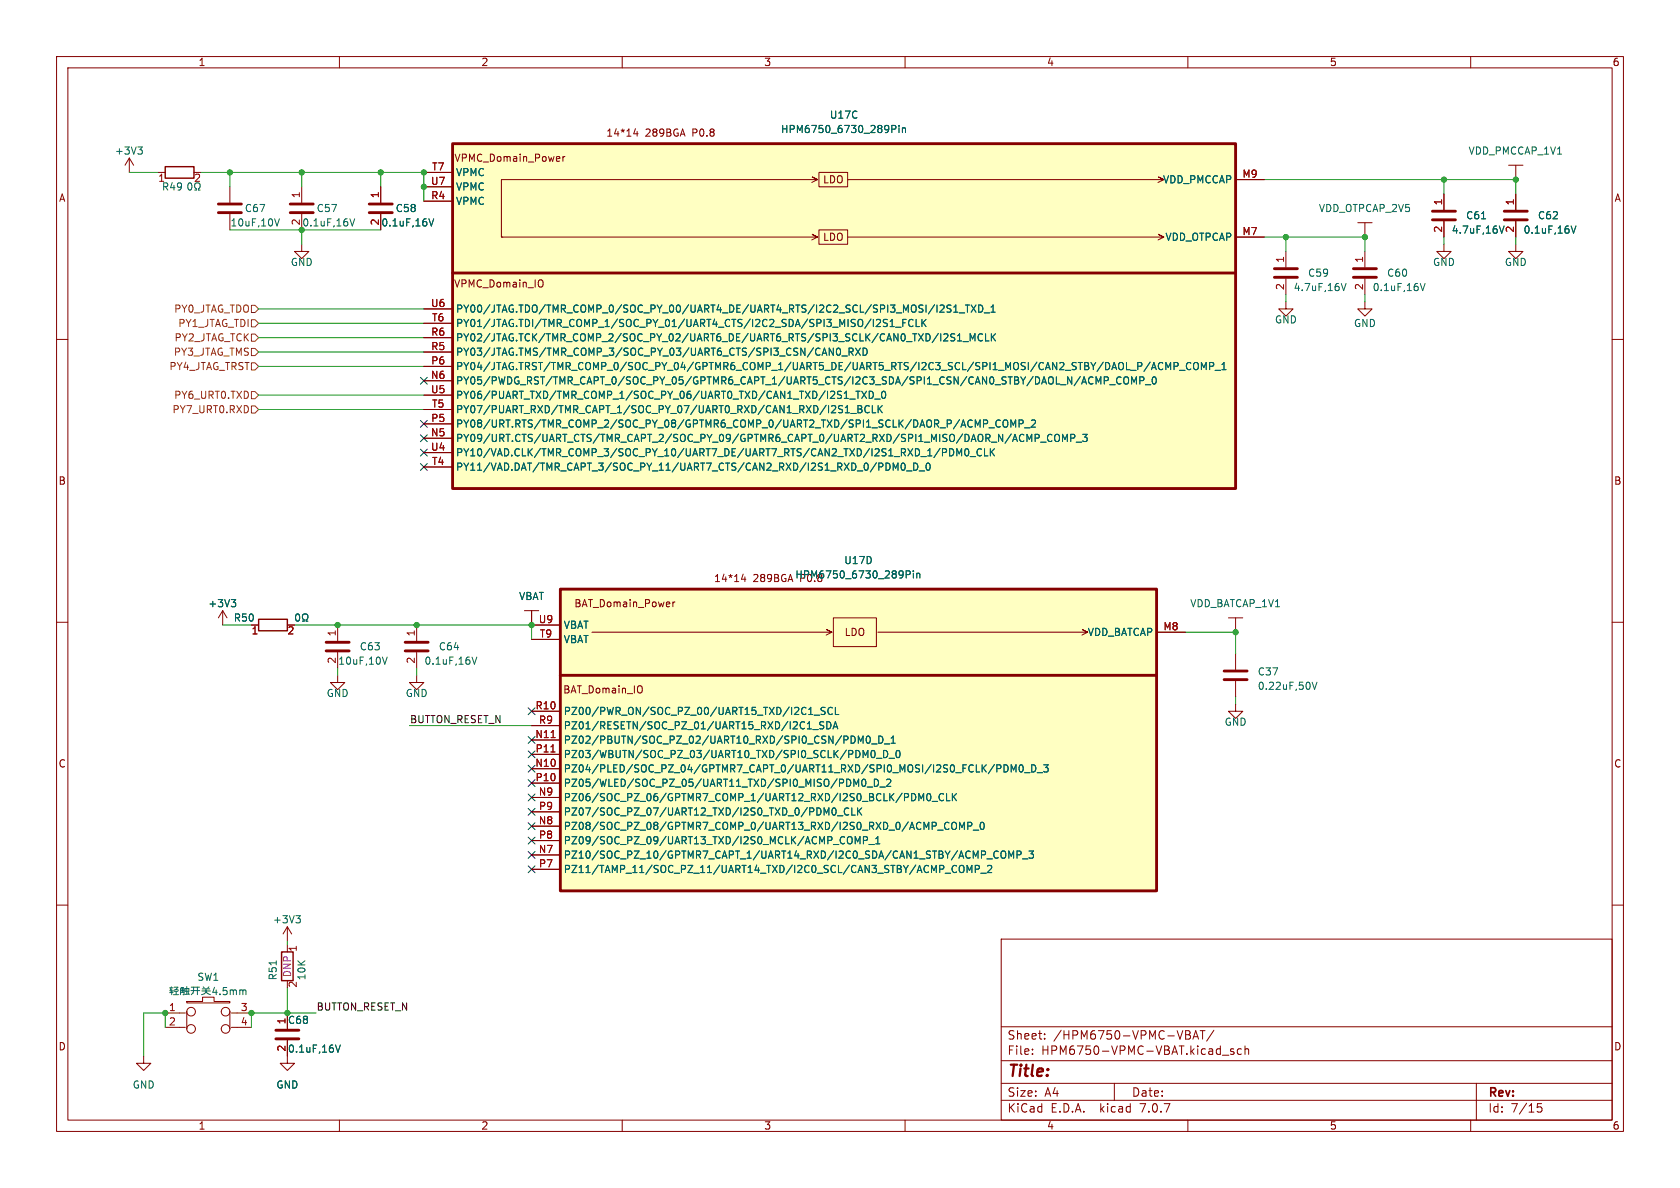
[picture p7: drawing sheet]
<svg xmlns="http://www.w3.org/2000/svg" width="297mm" height="210mm" viewBox="0 0 297 210" stroke-linecap="round" stroke-linejoin="round" font-family="sans-serif">
<g fill="none" stroke="#840000" stroke-width=".18">
<path d="M10 10h277v190h-277zM12 12h273v186h-273zM60 10v2M110 10v2M160 10v2M210 10v2M260 10v2M22.9 27.9l-.8 1.3M22.9 27.9v2.6M22.9 27.9l.7 1.3M27.9 30.5h1.3M34.3 30.5h1.3"/>
<path d="M40.6 33v2.8M40.6 37.8v2.8M53.3 33v2.8M53.3 37.8v2.8M67.3 33v2.8M67.3 37.8v2.8M74.9 30.5h5.1M74.9 35.6h5.1M74.9 33h5.1M99.5 27.7v.8M99.9 27.7l-.4 .2M112.3 22.7l-.3 1h.8"/>
<path d="M112.6 23.2v.9M143.5 32.3l1-.5-1-.6 1 .6h-55.9v10.1h.3M144.8 30.5h5.1v2.5h-5.1zM149.9 31.8h55.8l-1-.6 1 .6-1 .5M218.4 31.8h5.1M240 39.4h2.6M241.3 39.4v2.5M255.3 34.3v2.8M255.3 39.1v2.8M266.7 29.2h2.5M268 29.2v2.6M268 34.3v2.8"/>
<path d="M268 39.1v2.8M10 60h2M53.3 43.2v1.3h1.3l-1.3 1.2-1.2-1.2h1.2M74.9 59.7h5.1M74.9 57.2h5.1M74.9 54.6h5.1M88.6 41.9h55.9l-1-.5 1 .5-1 .5M95.7 49.5h.1a.81 .81 0 0 1-.1 1.2M144.8 40.6h5.1v2.6h-5.1zM149.9 41.9h55.8l-1-.5 1 .5-1 .5M218.4 41.9h5.1M227.3 53.3v1.3h1.3l-1.3 1.3-1.2-1.3h1.2"/>
<path d="M227.3 44.5v2.7M227.3 49.3v2.8M241.3 53.3v1.3h1.3l-1.3 1.3-1.3-1.3h1.3M241.3 44.5v2.7M241.3 49.3v2.8M255.3 43.2v1.3h1.2l-1.2 1.2-1.3-1.2h1.3M268 43.2v1.3h1.2l-1.2 1.2-1.3-1.2h1.3M285 60h2M74.9 77.5h5.1M74.9 67.3h5.1M74.9 74.9h5.1M74.9 64.8h5.1"/>
<path d="M74.9 62.2h5.1M74.9 72.4h5.1M74.9 69.9h5.1M74.9 82.6h5.1M74.9 80h5.1M10 110h2M39.4 108l-.8 1.2M39.4 108v2.5M39.4 108l.7 1.2M44.4 110.5h1.3M50.8 110.5h1.3M59.7 119.4v1.3h1.3l-1.3 1.2-1.3-1.2h1.3"/>
<path d="M59.7 110.5v2.8M59.7 115.3v2.8M73.7 119.4v1.3h1.2l-1.2 1.2-1.3-1.2h1.3M73.7 110.5v2.8M73.7 115.3v2.8M92.7 108h2.5M94 113h5.1M94 108v2.5h5.1M104.6 111.8h42.5l-1.1-.5 1.1 .5-1.1 .5M119 106.4v.9M119.3 106.4l-.3 .3M131.4 101.5l-.3 .9h.8"/>
<path d="M131.7 102v.8M147.3 109.2h7.6v5.1h-7.6zM155.2 111.8h37.1l-1-.5 1 .5-1 .5M204.5 111.8h5M217.2 109.2h2.5M218.4 109.2v2.6M218.4 115.6v2.8M285 110h2M94 135.9h5.1M94 130.8h5.1M94 138.4h5.1M94 133.4h5.1"/>
<path d="M94 125.7h5.1M94 128.3h5.1M113.4 121.3a.9 .9 0 0 1 0 1.1M218.4 124.5v1.2h1.3l-1.3 1.3-1.2-1.3h1.2M218.4 120.4v2.8M10 160h2M94 151.1h5.1M94 146.1h5.1M94 141h5.1M94 153.7h5.1M94 148.6h5.1M94 143.5h5.1"/>
<path d="M285 160h2M29.2 179.1h3.6M33 177h2.8v-.7h2v.7h2.8v.3h-7.6zM33 178.8v3.1M40.6 178.8v3.1M40.9 179.1h3.5M50.8 163.8v2.6M50.8 167v1.3M50.8 173.4v1.2M50.8 179.1v2.8M50.8 163.8l-.8 1.3M50.8 163.8l.8 1.3"/>
<path d="M177 166h108v32h-108zM25.4 186.7v1.3h1.3l-1.3 1.2-1.3-1.2h1.3M29.2 181.6h3.6M40.9 181.6h3.5M50.8 183.9v4.1h1.3l-1.3 1.2-1.3-1.2h1.3M60 198v2M110 198v2M160 198v2M177 194.5h108M177 191.5h108M177 187.5h108M177 181.5h108"/>
<path d="M182.5 186.3v.1M182.5 185.5v.1M184.7 183.6v.1M184.7 182.8v.1M197 191.5v3M210 198v2M210.3 183l.2 .2-.2 .4M210.3 182.3v.5M210.9 183.7l.5-1.5 .5 1.5M211 183.3h.7M212.2 182.2h.8M212.6 182.2v1.5"/>
<path d="M214.6 182.1l-1.3 2M216.1 186.5h1.1M218.1 185.5l-.4-.1-.2 .2 .1 .2 .5 .2v.3h-.6M219.5 185.5l-.5-.1-.3 .3v.4l.2 .2h.6M220.1 185.5l.2-.1 .4 .1v.9M220.1 184.9v1.5M260 198v2M261 191.5v6.5M272.5 195.1h-.7l-.1 .7 .3-.1h.5l.1 .3-.1 .5-.2 .1-.6-.1"/>
<circle cx="33.8" cy="178.8" r=".76"/>
<circle cx="39.9" cy="178.8" r=".76"/>
<circle cx="33.8" cy="181.9" r=".76"/>
<circle cx="39.9" cy="181.9" r=".76"/>
</g>
<g fill="none" stroke="#840000" stroke-width=".51">
<path d="M38.6 37.6h4.1M38.6 36.1h4.1M51.3 37.6h4.1M51.3 36.1h4.1M65.3 37.6h4M65.3 36.1h4M80 25.4h138.4v61h-138.4zM253.2 38.9h4.1M253.2 37.3h4.1M265.9 38.9h4.1M265.9 37.3h4.1M80 48.3h138.4"/>
<path d="M225.3 49h4.1M225.3 47.5h4.1M239.3 49h4M239.3 47.5h4M57.7 115.1h4M57.7 113.5h4M71.6 115.1h4.1M71.6 113.5h4.1M99.1 104.1h105.4v53.4h-105.4zM99.1 119.4h105.4M216.4 118.6h4.1M216.4 120.1h4.1"/>
<path d="M48.8 183.6h4M48.8 182.1h4"/>
</g>
<g fill="none" stroke="#006464" stroke-width=".18">
<path d="M24.4 26h.8l-.5 .5M24.9 26.5l.3 .2v.3l-.3 .2M28.9 33l.6-.1 .2-.1-.1-.3-.7-.2v1.3M29.2 33l.5 .6M30.4 32.3l-.3 .9h.8M30.8 32.8v.8M32.1 32.9l-.3 .2h-.3l-.1-.2 .1-.5 .3-.1 .2 .2a.84 .84 0 0 1-.3 1.1h-.2M33.7 32.4l-.1-.1a.68 .68 0 0 0-.4 .7 .68 .68 0 0 0 .4 .6l.3-.2v-.6M34.4 33l.3 .4v.2h-.3M35.4 33l-.3 .4v.2h.3M48.6 38.7l.4 1.2 .4-1.2M61.9 38.7l.4 1.2 .4-1.2"/>
<path d="M75.8 38.7l.5 1.2 .4-1.2M157.7 22.2h.4l.3 .2-.1 .4h-.6M158.9 22.2v.1M158.9 22.6v.8M159.5 22.6v.8M159.5 22.7l.2-.1 .3 .1 .1 .7M261.9 38.7h.7M265.1 39.9l.4 1.3 .4-1.3M277.8 39.9l.4 1.3 .4-1.3M156.9 56.5h-.5l-.2 .2 .1 .3 .5 .2v.4l-.2 .1h-.4M157.4 57.7h.7M157.4 56.8l.3-.3v1.2"/>
<path d="M158.3 57.9h1M159.6 57.1h.4M160.2 56.5h-.6v1.2M161.4 56.6a.6 .6 0 0 0-.8 .4 .6 .6 0 0 0 .6 .7l.2-.1M162 56.5v1.2h.6M163 56.5v1.2M163.2 57l.5 .7M163.7 56.5l-.7 .7M168.1 54l-.5-.1-.1 .1v.4l.5 .2 .1 .3-.2 .3-.5-.1M168.6 55.2h.7M168.6 54.3l.4-.4v1.3M168.8 59.1l-.5-.1-.2 .1v.4l.6 .2 .1 .3-.2 .3-.5-.1"/>
<path d="M169.3 59.4l.3-.4v1.3M169.6 55.3h.9M170.7 53.9h.7M171 53.9v1.3M171.7 53.9l.8 1.3M172.5 53.9l-.8 1.3M173 53.9a.64 .64 0 0 1 .8 .7 .64 .64 0 0 1-.8 .6zM173.7 59.1a.6 .6 0 0 0-.8 .4 .6 .6 0 0 0 .5 .8l.3-.2M174 55.3h1M174.2 59v1.3h.6M175.2 55.2h.7M175.2 54.3l.4-.4v1.3"/>
<path d="M175.3 59v1.3M175.4 59.5l.6 .8M176 59l-.7 .7M237.1 50.1l.4 1.3 .5-1.3M251.1 50.1l.4 1.3 .4-1.3M148 61.7l.2-.2a.68 .68 0 0 1 .4 .7 .68 .68 0 0 1-.4 .6l-.2-.1-.1-.4zM148.8 62.9h1M149.4 73h.8M150.1 62.2l.6-.1 .1-.1v-.3l-.7-.2v1.3M150.2 70.6h1M150.4 62.2l.4 .6M150.4 73.1h1"/>
<path d="M151.3 61.5l.8 1.3M151.3 69.2h.7M151.7 71.7h.4l.2 .2-.2 .4 .2 .1 .1 .3-.2 .3h-.5zM151.7 69.2v1.2M151.7 72.3h.4M152.1 61.5l-.8 1.3M152.3 69.2l.9 1.2M152.6 61.5a.64 .64 0 0 1 .7 .7 .64 .64 0 0 1-.7 .6zM153.2 69.2l-.9 1.2M153.7 69.2a.64 .64 0 0 1 .7 .6 .64 .64 0 0 1-.7 .6zM153.7 71.8a.6 .6 0 0 0-.9 .4 .6 .6 0 0 0 .6 .8l.3-.2M154.2 71.7v1.3h.6"/>
<path d="M154.6 70.6h1M155.2 71.7v1.3M155.4 72.2l.6 .8M156 71.7l-.8 .7M156 69.3l.2-.1a.68 .68 0 0 1 .4 .6 .68 .68 0 0 1-.4 .6l-.2-.1-.1-.4zM167.9 79.3a.64 .64 0 0 1 .7 .7 .64 .64 0 0 1-.7 .6zM169.3 60.3h.7M170.2 60.4h1M170.7 79.4l.1-.1a.68 .68 0 0 1 .5 .7 .68 .68 0 0 1-.5 .6l-.1-.1-.2-.4zM171.5 60.3v-1.3l.4 .9 .5-.9v1.3M173.5 79.4a.6 .6 0 0 0-.8 .5 .6 .6 0 0 0 .6 .7l.2-.1M174.1 79.3v1.3h.6"/>
<path d="M174.8 75.6h1M175.1 79.3v1.3M175.3 79.9l.5 .7M175.8 79.3l-.7 .7M176.8 74.4a.6 .6 0 0 0-.8 .4 .6 .6 0 0 0 .6 .7l.2-.1M177.5 74.3l.1-.1a.43 .43 0 0 1 .6 .5v.4a.42 .42 0 0 1-.5 .4 .42 .42 0 0 1-.4-.4v-.4zM178.7 75.5v-1.3l.4 .9 .5-.9v1.3M180.2 74.9l.6-.1 .1-.1-.1-.3-.6-.2v1.3M181.1 75.6h1M182.3 74.4l.5-.2 .3 .4-.8 .9h.8M184 78.2h.9M186 76.9a.6 .6 0 0 0-.9 .4 .6 .6 0 0 0 .6 .7l.3-.1"/>
<path d="M186.5 77l.3-.2a.43 .43 0 0 1 .5 .4v.4a.42 .42 0 0 1-.4 .5 .42 .42 0 0 1-.4-.5zM187.8 78v-1.2l.5 .9 .4-.9v1.2M189.3 77.4h.6l.1-.2v-.3l-.7-.1v1.2M190.3 78.2h.9M191.4 76.8h.8l-.4 .5 .3 .1v.5l-.1 .1-.6-.1M195.2 67.3l.6-.1 .1-.2v-.3l-.7-.1v1.3M196.2 68h1M198.2 66.7a.6 .6 0 0 0-.9 .5 .6 .6 0 0 0 .6 .7l.3-.1M198.7 66.8l.3-.2a.43 .43 0 0 1 .5 .4v.5a.42 .42 0 0 1-.4 .4 .42 .42 0 0 1-.4-.4zM200.1 67.9v-1.3l.4 .9 .4-.9v1.3M201.5 67.3l.6-.1 .1-.2v-.3l-.7-.1v1.3M202.5 68h.9"/>
<path d="M203.8 66.7l.2-.1a.68 .68 0 0 1 .4 .7 .68 .68 0 0 1-.4 .6l-.2-.1-.1-.4zM206.1 65.3v-1.2l.4 .9 .5-.9v1.2M207.6 64.7h.6l.1-.2-.1-.3-.6-.1v1.2M208.5 65.5h1M210.5 64.2a.6 .6 0 0 0-.8 .4 .6 .6 0 0 0 .6 .7l.2-.1M211.1 64.3l.2-.2a.43 .43 0 0 1 .6 .4v.4a.42 .42 0 0 1-.5 .5 .42 .42 0 0 1-.4-.5zM212.4 65.3v-1.2l.4 .9 .4-.9v1.2M213.8 64.7h.7l.1-.2-.1-.3-.7-.1v1.2M214.8 65.5h1M216 65.3h.7M216 64.4l.4-.3v1.2M157.3 82.2v.6"/>
<path d="M157.9 83.1v-1.2l.4 .9 .5-.9v1.2M159.4 82l.2-.1a.68 .68 0 0 1 .4 .6 .68 .68 0 0 1-.4 .6l-.2-.1-.1-.4zM160.3 83.3h.9M161.5 81.9a.64 .64 0 0 1 .8 .6 .64 .64 0 0 1-.8 .6zM162.5 83.3h1M163.8 82l.2-.1a.68 .68 0 0 1 .5 .6 .68 .68 0 0 1-.5 .6l-.2-.1-.1-.4zM169.2 80.6v-1.3l.4 .9 .4-.9v1.3M171.5 80.7h1M40.9 106h.8l-.5 .5M41.4 106.5l.3 .2v.3l-.3 .3M52.4 108.7l.2-.2a.68 .68 0 0 1 .4 .7 .68 .68 0 0 1-.4 .6l-.2-.1-.1-.4zM53.5 109.8h.3v-.2a.54 .54 0 0 1-.3-.8 .54 .54 0 0 1 .7-.2 .58 .58 0 0 1-.1 1v.2h.3"/>
<path d="M67.6 116.1l.4 1.3 .4-1.3M83.4 116.1l.5 1.3 .4-1.3M160.2 100.9h.5l.2 .3-.1 .3-.6 .1M161.5 100.9v.1M161.5 101.3v.9M162.1 101.3v.9M162.1 101.5l.2-.2 .3 .1v.8M142.7 128.8h.8M143 126.3h.7M143.7 129h1M143.9 126.4h1M145.6 127.6h-.5l-.1 .1v.4l.5 .2 .1 .3-.2 .2h-.5"/>
<path d="M145.9 125.1l-.5-.1-.2 .2v.3l.6 .3 .1 .3-.3 .2-.5-.1M146.2 127.6a.64 .64 0 0 1 .7 .6 .64 .64 0 0 1-.7 .6zM147.1 125.2a.6 .6 0 0 0-.8 .4 .6 .6 0 0 0 .6 .7l.2-.1M147.3 128.8l.4-1.2 .4 1.2M147.4 128.5h.6M147.7 125v1.3h.6M151.4 138.6l.4-.9v1.3M151.7 130.1l.5 .9 .4-.9v1.3M152.5 137.9l.1-.2a.68 .68 0 0 1 .5 .7 .68 .68 0 0 1-.5 .6l-.1-.1-.2-.4zM153 133.6l.4-.9v1.2M153.3 130.2l.1-.1a.68 .68 0 0 1 .5 .7 .68 .68 0 0 1-.5 .6 .84 .84 0 0 1-.1-1.2zM153.3 139.1h1"/>
<path d="M154.1 132.8l.2-.1a.68 .68 0 0 1 .4 .6 .68 .68 0 0 1-.4 .6l-.2-.1-.1-.4zM154.1 131.5h1M154.6 137.7a.64 .64 0 0 1 .7 .7 .64 .64 0 0 1-.7 .6zM154.9 134.1h1M155.4 130.1a.64 .64 0 0 1 .7 .7 .64 .64 0 0 1-.7 .6zM155.5 139.1h1M156.2 132.7a.64 .64 0 0 1 .7 .6 .64 .64 0 0 1-.7 .6zM156.3 131.5h1M156.8 137.9l.4-.2 .3 .4-.8 .9h.8M157.2 134.1h.9M157.5 131.4h.8M157.5 130.5l.4-.4v1.3"/>
<path d="M158.5 132.8l.2-.1a.68 .68 0 0 1 .4 .6 .68 .68 0 0 1-.4 .6l-.2-.1-.1-.4zM176.2 135.2h.5l.3 .2-.2 .4-.6 .1M177.5 135.2a.64 .64 0 0 1 .7 .6 .64 .64 0 0 1-.7 .7zM178.8 136.5v-1.3l.4 .9 .4-.9v1.3M180.3 135.3l.2-.1a.68 .68 0 0 1 .4 .6 .68 .68 0 0 1-.4 .7l-.2-.2-.1-.3zM181.1 136.6h1M182.4 135.2a.64 .64 0 0 1 .7 .6 .64 .64 0 0 1-.7 .7zM183.4 136.6h.9M184.5 135.2h.8l-.4 .5 .3 .1v.5l-.1 .2-.6-.2M232 120.6l.4 1.3 .4-1.3M147.1 143.1l.3-.3a.68 .68 0 0 1 .4 .7 .68 .68 0 0 1-.4 .6l-.3-.3M148 144.2h1"/>
<path d="M150 142.9a.6 .6 0 0 0-.8 .5 .6 .6 0 0 0 .6 .7l.2-.1M150.1 147.9a.43 .43 0 0 1 .5 .4v.4a.43 .43 0 0 1-.5 .5M150.6 142.8v1.3h.6M151.2 149.2v-1.3l.4 .9 .4-.9v1.3M151.6 142.8v1.3M151.8 143.4l.5 .7M152.3 142.8l-.7 .7M152.6 148.6l.6-.1 .2-.2-.1-.3-.7-.1v1.3M153.6 149.3h1M154.8 149.2h.7M154.8 148.3l.4-.4v1.3M162.4 140.3l.5 .9 .4-.9v1.2"/>
<path d="M164 140.3h.1a.68 .68 0 0 1 .5 .6 .68 .68 0 0 1-.5 .6 .84 .84 0 0 1-.1-1.2zM164.8 141.7h1M166.8 140.4a.6 .6 0 0 0-.8 .4 .6 .6 0 0 0 .6 .7l.2-.1M167.3 140.3v1.2h.6M167.5 145.4l.3 .1M167.8 146.5l-.3 .1M168.3 145.5l.3-.1a.43 .43 0 0 1 .5 .4v.4a.42 .42 0 0 1-.4 .4 .42 .42 0 0 1-.5-.4zM168.3 153.7l.3 .5h.3l.2-.1M168.4 140.3v1.2M168.6 140.8l.5 .7M169.1 140.3l-.7 .7M169.1 153.1l-.2-.1h-.3l-.3 .5"/>
<path d="M169.6 146.6v-1.2l.5 .9 .4-.9v1.2M169.6 153.2l.3-.2a.43 .43 0 0 1 .5 .4v.4a.42 .42 0 0 1-.4 .5 .42 .42 0 0 1-.4-.5zM171 154.2v-1.2l.4 .9 .4-.9v1.2M171.1 146h.6l.1-.2v-.3l-.7-.1v1.2M172.1 146.8h.9M172.4 153.6h.6l.1-.2v-.3l-.7-.1v1.2M173.4 154.4h1M173.4 145.4h.2a.68 .68 0 0 1 .4 .6 .68 .68 0 0 1-.4 .6 .84 .84 0 0 1-.2-1.2zM174.6 153.1l.5-.1 .2 .3-.8 .9h.8M175.8 151.5l.3 .2 .4-.1M176.5 150.6l-.4-.2-.3 .2M177.1 150.5l.2-.1a.43 .43 0 0 1 .5 .5v.4a.42 .42 0 0 1-.4 .4 .42 .42 0 0 1-.4-.4v-.4z"/>
<path d="M178.3 151.7v-1.3l.5 .9 .4-.9v1.3M179.8 151.1l.6-.1 .1-.1v-.3l-.7-.2v1.3M180.8 151.8h.9M181.9 150.4h.8l-.4 .5 .3 .1v.6l-.1 .1-.6-.1M30 174.6h.6M30.1 175.2h.5M30.3 174.4l-.2 .7M30.4 174.9v.9M30.6 175.4l-.6 .1M30.7 175.8h.9M30.8 175.2h.6M30.8 174.5h.6l-.3 .4-.4 .2"/>
<path d="M31.1 175.2v.6M31.1 174.9l.5 .2M31.9 175.8v-1h.6v1h-.1M31.9 174.9l.2-.3h.3l-.1 .8M31.9 175.4h.6M32 175.1h.5M32.7 174.8h.7v.4h-.7zM33 174.4v1.3M33.3 175.4l.1 .4M33.4 175.7l-.7 .1M33.7 175.1h1.6M33.8 174.5h1.5"/>
<path d="M34.1 175.5l-.3 .3M34.2 174.5l-.1 1.1M34.9 174.5v1.3M35.7 175.2h1.5M35.7 174.8h1.4M35.9 174.4l.2 .2M36.4 175.1l.1 .4 .7 .3M36.4 174.8v.6l-.2 .3-.6 .1M37 174.4l-.3 .3M37.9 174.5l-.3 .9h.8M38.2 175v.8M38.9 175.7v.1"/>
<path d="M40.1 174.6h-.6l-.1 .6 .2-.1h.4l.2 .2-.1 .4-.2 .1-.5-.1M40.7 175.1l.4-.1 .1 .2M40.7 175v.8M41.2 175.2l.2-.2 .3 .1 .1 .7M41.2 175.2v.6M42.4 175.1l.4-.1 .1 .2M42.4 175v.8M42.9 175.2l.2-.2 .3 .1 .1 .7M42.9 175.2v.6M48.8 169.8v.8M52.3 161.9h.8l-.4 .5M52.9 162.4l.2 .2v.3l-.2 .2"/>
<path d="M59.3 184.7l.4 1.3 .5-1.3"/>
</g>
<path d="M29.2 29.5h5.1v2h-5.1zM45.7 109.5h5.1v2h-5.1zM49.8 168.3h2v5.1h-2z" fill="none" stroke="#840000" stroke-width=".25"/>
<g fill="#ffffc2" stroke="#ffffc2" stroke-width=".18">
<path d="M99.1 104.1h105.4v53.4h-105.4z"/>
<path d="M80 25.4h138.4v61h-138.4z"/>
</g>
<path d="M97.4 132.9h.7M97.4 130.4h.8" fill="none" stroke="#a90000" stroke-width=".18"/>
<path d="M44.4 56.5h.7l.6 .7-.6 .6h-.7zM44.4 54h.7l.6 .6-.6 .6h-.7zM44.4 59.1h.7l.6 .6-.6 .6h-.7zM44.4 69.2h.7l.6 .7-.6 .6h-.7zM44.4 64.1h.7l.6 .7-.6 .6h-.7zM44.4 71.8h.7l.6 .6-.6 .6h-.7zM44.4 61.6h.7l.6 .6-.6 .7h-.7z" fill="none" stroke="#725600" stroke-width=".18"/>
<g fill="none" stroke="#009600" stroke-width=".18">
<path d="M22.9 30.5h5M35.6 30.5h39.3v5.1M40.6 30.5v2.5M53.3 30.5v2.5M67.3 30.5v2.5M223.5 31.8h44.5v2.5M255.3 31.8v2.5M40.6 40.6h26.7M45.7 54.6h29.2M45.7 59.7h29.2M45.7 57.2h29.2M53.3 40.6v2.6"/>
<path d="M223.5 41.9h17.8v2.6M227.3 41.9v2.6M227.3 52.1v1.2M241.3 52.1v1.2M255.3 41.9v1.3M268 41.9v1.3M45.7 69.9h29.2M45.7 62.2h29.2M45.7 64.8h29.2M45.7 72.4h29.2M39.4 110.5h5M52.1 110.5h41.9v2.5"/>
<path d="M59.7 118.1v1.3M73.7 118.1v1.3M209.5 111.8h8.9v3.8M72.4 128.3h21.6M218.4 123.2v1.3M50.8 166.4v.6M50.8 174.6v4.5M55.9 179.1h-11.5v2.5M29.2 181.6v-2.5h-3.8v7.6"/>
</g>
<g fill="none" stroke="#000084" stroke-width=".18">
<path d="M74.3 74.3l1.2 1.2M74.3 79.4l1.2 1.2M74.3 66.7l1.2 1.2M74.3 76.9l1.2 1.2M75.5 74.3l-1.2 1.2M75.5 79.4l-1.2 1.2M75.5 66.7l-1.2 1.2M75.5 76.9l-1.2 1.2M74.3 81.9l1.2 1.3M75.5 81.9l-1.2 1.3M93.4 130.2l1.2 1.2M93.4 125.1l1.2 1.2"/>
<path d="M93.4 135.3l1.2 1.2M93.4 137.8l1.2 1.2M93.4 132.7l1.2 1.3M94.6 130.2l-1.2 1.2M94.6 125.1l-1.2 1.2M94.6 135.3l-1.2 1.2M94.6 137.8l-1.2 1.2M94.6 132.7l-1.2 1.3M93.4 148l1.2 1.2M93.4 153.1l1.2 1.2M93.4 140.4l1.2 1.2M93.4 150.5l1.2 1.2"/>
<path d="M93.4 145.4l1.2 1.3M93.4 142.9l1.2 1.2M94.6 148l-1.2 1.2M94.6 153.1l-1.2 1.2M94.6 140.4l-1.2 1.2M94.6 150.5l-1.2 1.2M94.6 145.4l-1.2 1.3M94.6 142.9l-1.2 1.2"/>
</g>
<g fill="#009600" stroke="#009600" stroke-width=".18">
<circle cx="67.3" cy="30.5" r=".46"/>
<circle cx="74.9" cy="33" r=".46"/>
<circle cx="74.9" cy="30.5" r=".46"/>
<circle cx="53.3" cy="30.5" r=".46"/>
<circle cx="40.6" cy="30.5" r=".46"/>
<circle cx="94" cy="110.5" r=".46"/>
<circle cx="227.3" cy="41.9" r=".46"/>
<circle cx="255.3" cy="31.8" r=".46"/>
<circle cx="241.3" cy="41.9" r=".46"/>
<circle cx="218.4" cy="111.8" r=".46"/>
<circle cx="268" cy="31.8" r=".46"/>
<circle cx="29.2" cy="179.1" r=".46"/>
<circle cx="73.7" cy="110.5" r=".46"/>
<circle cx="44.4" cy="179.1" r=".46"/>
<circle cx="50.8" cy="179.1" r=".46"/>
<circle cx="59.7" cy="110.5" r=".46"/>
</g>
<text font-size="2.8" fill="#840000" x="178" y="190.9">Title:</text>
<g font-size="2.1" fill="#840000">
<text x="178" y="184">Sheet:</text>
<text x="186.2" y="184">/HPM6750-VPMC-VBAT/</text>
<text x="178" y="186.7">File:</text>
<text x="184.1" y="186.7">HPM6750-VPMC-VBAT.kicad_sch</text>
<text x="178" y="196.9">KiCad</text>
<text x="178" y="194.1">Size:</text>
<text x="184.7" y="194.1">A4</text>
<text x="185.7" y="196.9">E.D.A.</text>
<text x="194.6" y="196.9">kicad</text>
<text x="200" y="194.1">Date:</text>
<text x="201.8" y="196.9">7.0.7</text>
<text x="263" y="194.3">Rev:</text>
<text x="263" y="196.9">Id:</text>
<text x="267.1" y="196.9">7/15</text>
</g>
<g font-size="1.8" fill="#840000">
<text x="35" y="11.9">1</text>
<text x="85" y="11.9">2</text>
<text x="135" y="11.9">3</text>
<text x="185" y="11.9">4</text>
<text x="235" y="11.9">5</text>
<text x="285" y="11.9">6</text>
<text x="80.2" y="28.8">VPMC_Domain_Power</text>
<text x="107.1" y="24.4">14*14</text>
<text x="114.1" y="24.4">289BGA</text>
<text x="122.5" y="24.4">P0.8</text>
<text x="10.3" y="35.9">A</text>
<text x="145.4" y="32.6">LDO</text>
<text x="285.3" y="35.9">A</text>
<text x="145.4" y="42.8">LDO</text>
<text x="80.2" y="51">VPMC_Domain_IO</text>
<text x="10.3" y="85.9">B</text>
<text x="285.3" y="85.9">B</text>
<text x="101.4" y="107.6">BAT_Domain_Power</text>
<text x="126.1" y="103.1">14*14</text>
<text x="133.1" y="103.1">289BGA</text>
<text x="149.2" y="112.6">LDO</text>
<text x="99.5" y="122.8">BAT_Domain_IO</text>
<text x="10.3" y="135.9">C</text>
<text x="285.3" y="135.9">C</text>
<text x="10.3" y="185.9">D</text>
<text x="285.3" y="185.9">D</text>
<text x="35" y="199.9">1</text>
<text x="85" y="199.9">2</text>
<text x="135" y="199.9">3</text>
<text x="185" y="199.9">4</text>
<text x="235" y="199.9">5</text>
<text x="285" y="199.9">6</text>
</g>
<g font-size="1.8" fill="#006464">
<text x="138" y="23.7">HPM6750_6730_289Pin</text>
<text x="146.6" y="21.2">U17C</text>
<text x="20.2" y="27.5">+3V3</text>
<text x="259.5" y="27.5">VDD_PMCCAP_1V1</text>
<text x="34.2" y="32.5">2</text>
<text x="80.5" y="31.3">VPMC</text>
<text x="80.5" y="33.9">VPMC</text>
<text x="205.5" y="32.6">VDD_PMCCAP</text>
<text x="40.6" y="40.2">10uF,10V</text>
<text x="43.2" y="37.7">C67</text>
<text x="53.1" y="39.9" transform="rotate(-90 53.1 39.9)">2</text>
<text x="55.9" y="37.7">C57</text>
<text x="67.3" y="40.2">0.1uF,16V</text>
<text x="69.9" y="37.7">C58</text>
<text x="80.5" y="36.4">VPMC</text>
<text x="233.1" y="37.7">VDD_OTPCAP_2V5</text>
<text x="256.6" y="41.5">4.7uF,16V</text>
<text x="259.1" y="39">C61</text>
<text x="269.3" y="41.5">0.1uF,16V</text>
<text x="271.8" y="39">C62</text>
<text x="51.3" y="47.2">GND</text>
<text x="205.9" y="42.8">VDD_OTPCAP</text>
<text x="253.2" y="47.2">GND</text>
<text x="265.9" y="47.2">GND</text>
<text x="228.6" y="51.7">4.7uF,16V</text>
<text x="231.1" y="49.1">C59</text>
<text x="242.6" y="51.7">0.1uF,16V</text>
<text x="245.1" y="49.1">C60</text>
<text x="80.5" y="58">PY01/JTAG.TDI/TMR_COMP_1/SOC_PY_01/UART4_CTS/I2C2_SDA/SPI3_MISO/I2S1_FCLK</text>
<text x="80.5" y="55.5">PY00/JTAG.TDO/TMR_COMP_0/SOC_PY_00/UART4_DE/UART4_RTS/I2C2_SCL/SPI3_MOSI/I2S1_TXD_1</text>
<text x="225.3" y="57.4">GND</text>
<text x="239.3" y="58">GND</text>
<text x="80.5" y="65.6">PY04/JTAG.TRST/TMR_COMP_0/SOC_PY_04/GPTMR6_COMP_1/UART5_DE/UART5_RTS/I2C3_SCL/SPI1_MOSI/CAN2_STBY/DAOL_P/ACMP_COMP_1</text>
<text x="80.5" y="63.1">PY03/JTAG.TMS/TMR_COMP_3/SOC_PY_03/UART6_CTS/SPI3_CSN/CAN0_RXD</text>
<text x="80.5" y="60.6">PY02/JTAG.TCK/TMR_COMP_2/SOC_PY_02/UART6_DE/UART6_RTS/SPI3_SCLK/CAN0_TXD/I2S1_MCLK</text>
<text x="80.5" y="68.2">PY05/PWDG_RST/TMR_CAPT_0/SOC_PY_05/GPTMR6_CAPT_1/UART5_CTS/I2C3_SDA/SPI1_CSN/CAN0_STBY/DAOL_N/ACMP_COMP_0</text>
<text x="80.5" y="70.7">PY06/PUART_TXD/TMR_COMP_1/SOC_PY_06/UART0_TXD/CAN1_TXD/I2S1_TXD_0</text>
<text x="80.5" y="75.8">PY08/URT.RTS/TMR_COMP_2/SOC_PY_08/GPTMR6_COMP_0/UART2_TXD/SPI1_SCLK/DAOR_P/ACMP_COMP_2</text>
<text x="80.5" y="73.3">PY07/PUART_RXD/TMR_CAPT_1/SOC_PY_07/UART0_RXD/CAN1_RXD/I2S1_BCLK</text>
<text x="80.5" y="78.3">PY09/URT.CTS/UART_CTS/TMR_CAPT_2/SOC_PY_09/GPTMR6_CAPT_0/UART2_RXD/SPI1_MISO/DAOR_N/ACMP_COMP_3</text>
<text x="80.5" y="83.4">PY11/VAD.DAT/TMR_CAPT_3/SOC_PY_11/UART7_CTS/CAN2_RXD/I2S1_RXD_0/PDM0_D_0</text>
<text x="80.5" y="80.9">PY10/VAD.CLK/TMR_COMP_3/SOC_PY_10/UART7_DE/UART7_RTS/CAN2_TXD/I2S1_RXD_1/PDM0_CLK</text>
<text x="149.2" y="99.9">U17D</text>
<text x="36.7" y="107.5">+3V3</text>
<text x="91.7" y="106.3">VBAT</text>
<text x="140.5" y="102.5">HPM6750_6730_289Pin</text>
<text x="141.6" y="103.1">P0.8</text>
<text x="210.3" y="107.5">VDD_BATCAP_1V1</text>
<text x="41.2" y="110.1">R50</text>
<text x="99.6" y="113.9">VBAT</text>
<text x="99.6" y="111.4">VBAT</text>
<text x="192.2" y="112.6">VDD_BATCAP</text>
<text x="59.7" y="117.7">10uF,10V</text>
<text x="63.5" y="115.2">C63</text>
<text x="74.9" y="117.7">0.1uF,16V</text>
<text x="77.5" y="115.2">C64</text>
<text x="222.3" y="119.6">C37</text>
<text x="57.7" y="123.4">GND</text>
<text x="71.6" y="123.4">GND</text>
<text x="222.3" y="122.1">0.22uF,50V</text>
<text x="99.6" y="131.7">PZ02/PBUTN/SOC_PZ_02/UART10_RXD/SPI0_CSN/PDM0_D_1</text>
<text x="99.6" y="126.6">PZ00/PWR_ON/SOC_PZ_00/UART15_TXD/I2C1_SCL</text>
<text x="99.6" y="129.1">PZ01/RESETN/SOC_PZ_01/UART15_RXD/I2C1_SDA</text>
<text x="216.4" y="128.5">GND</text>
<text x="99.6" y="136.8">PZ04/PLED/SOC_PZ_04/GPTMR7_CAPT_0/UART11_RXD/SPI0_MOSI/I2S0_FCLK/PDM0_D_3</text>
<text x="99.6" y="134.2">PZ03/WBUTN/SOC_PZ_03/UART10_TXD/SPI0_SCLK/PDM0_D_0</text>
<text x="99.6" y="141.8">PZ06/SOC_PZ_06/GPTMR7_COMP_1/UART12_RXD/I2S0_BCLK/PDM0_CLK</text>
<text x="99.6" y="139.3">PZ05/WLED/SOC_PZ_05/UART11_TXD/SPI0_MISO/PDM0_D_2</text>
<text x="99.6" y="146.9">PZ08/SOC_PZ_08/GPTMR7_COMP_0/UART13_RXD/I2S0_RXD_0/ACMP_COMP_0</text>
<text x="99.6" y="149.5">PZ09/SOC_PZ_09/UART13_TXD/I2S0_MCLK/ACMP_COMP_1</text>
<text x="99.6" y="144.4">PZ07/SOC_PZ_07/UART12_TXD/I2S0_TXD_0/PDM0_CLK</text>
<text x="99.6" y="152">PZ10/SOC_PZ_10/GPTMR7_CAPT_1/UART14_RXD/I2C0_SDA/CAN1_STBY/ACMP_COMP_3</text>
<text x="99.6" y="154.5">PZ11/TAMP_11/SOC_PZ_11/UART14_TXD/I2C0_SCL/CAN3_STBY/ACMP_COMP_2</text>
<text x="48.2" y="163.4">+3V3</text>
<text x="34.8" y="173.6">SW1</text>
<text x="49.1" y="173.4" transform="rotate(-90 49.1 173.4)">R51</text>
<text x="54.2" y="173.4" transform="rotate(-90 54.2 173.4)">10K</text>
<text x="50.8" y="181.2">C68</text>
<text x="50.8" y="186.3">0.1uF,16V</text>
<text x="23.4" y="192.6">GND</text>
<text x="48.8" y="192.6">GND</text>
</g>
<g font-size="1.8" fill="#a90000">
<text x="27.9" y="32.5">1</text>
<text x="53.1" y="35.1" transform="rotate(-90 53.1 35.1)">1</text>
<text x="67.1" y="35.1" transform="rotate(-90 67.1 35.1)">1</text>
<text x="76.1" y="32.8">U7</text>
<text x="76.1" y="35.3">R4</text>
<text x="76.3" y="30.2">T7</text>
<text x="219.5" y="31.5">M9</text>
<text x="67.1" y="39.9" transform="rotate(-90 67.1 39.9)">2</text>
<text x="219.5" y="41.7">M7</text>
<text x="255" y="41.2" transform="rotate(-90 255 41.2)">2</text>
<text x="255" y="36.4" transform="rotate(-90 255 36.4)">1</text>
<text x="267.7" y="41.2" transform="rotate(-90 267.7 41.2)">2</text>
<text x="267.7" y="36.4" transform="rotate(-90 267.7 36.4)">1</text>
<text x="227.1" y="46.6" transform="rotate(-90 227.1 46.6)">1</text>
<text x="241" y="46.6" transform="rotate(-90 241 46.6)">1</text>
<text x="227.1" y="51.4" transform="rotate(-90 227.1 51.4)">2</text>
<text x="241" y="51.4" transform="rotate(-90 241 51.4)">2</text>
<text x="76.1" y="54.4">U6</text>
<text x="76.1" y="59.4">R6</text>
<text x="76.3" y="56.9">T6</text>
<text x="76.1" y="64.5">P6</text>
<text x="76.1" y="62">R5</text>
<text x="76.1" y="67.1">N6</text>
<text x="76.1" y="69.6">U5</text>
<text x="76.1" y="77.2">N5</text>
<text x="76.1" y="74.7">P5</text>
<text x="76.3" y="72.1">T5</text>
<text x="76.1" y="79.8">U4</text>
<text x="76.3" y="82.3">T4</text>
<text x="44.4" y="112.5">1</text>
<text x="50.7" y="112.5">2</text>
<text x="59.4" y="112.6" transform="rotate(-90 59.4 112.6)">1</text>
<text x="73.4" y="112.6" transform="rotate(-90 73.4 112.6)">1</text>
<text x="95.1" y="110.2">U9</text>
<text x="95.3" y="112.8">T9</text>
<text x="205.6" y="111.5">M8</text>
<text x="59.4" y="117.4" transform="rotate(-90 59.4 117.4)">2</text>
<text x="73.4" y="117.4" transform="rotate(-90 73.4 117.4)">2</text>
<text x="94.6" y="125.5">R10</text>
<text x="94.5" y="130.6">N11</text>
<text x="95.2" y="128">R9</text>
<text x="94.5" y="135.6">N10</text>
<text x="94.6" y="133.1">P11</text>
<text x="94.6" y="138.2">P10</text>
<text x="95.1" y="140.7">N9</text>
<text x="95.2" y="143.3">P9</text>
<text x="95.1" y="145.8">N8</text>
<text x="95.2" y="148.3">P8</text>
<text x="95.1" y="150.9">N7</text>
<text x="95.2" y="153.4">P7</text>
<text x="52.8" y="168.3" transform="rotate(-90 52.8 168.3)">1</text>
<text x="29.8" y="178.8">1</text>
<text x="42.5" y="178.8">3</text>
<text x="52.8" y="174.7" transform="rotate(-90 52.8 174.7)">2</text>
<text x="29.8" y="181.4">2</text>
<text x="42.5" y="181.4">4</text>
<text x="50.5" y="186" transform="rotate(-90 50.5 186)">2</text>
<text x="50.5" y="181.2" transform="rotate(-90 50.5 181.2)">1</text>
</g>
<text font-size="1.8" fill="#009600" x="53.3" y="40.2">0.1uF,16V</text>
<g font-size="1.8" fill="#725600">
<text x="30.7" y="55.5">PY0_JTAG_TDO</text>
<text x="31.4" y="58">PY1_JTAG_TDI</text>
<text x="29.8" y="65.6">PY4_JTAG_TRST</text>
<text x="30.6" y="63.1">PY3_JTAG_TMS</text>
<text x="30.8" y="60.6">PY2_JTAG_TCK</text>
<text x="30.7" y="70.7">PY6_URT0.TXD</text>
<text x="30.4" y="73.3">PY7_URT0.RXD</text>
</g>
<g font-size="1.8" fill="#0f0f0f">
<text x="72.4" y="127.9">BUTTON_RESET_N</text>
<text x="55.9" y="178.7">BUTTON_RESET_N</text>
</g>
<text font-size="1.8" fill="#840084" x="51.7" y="172.9" transform="rotate(-90 51.7 172.9)">DNP</text>
</svg>
